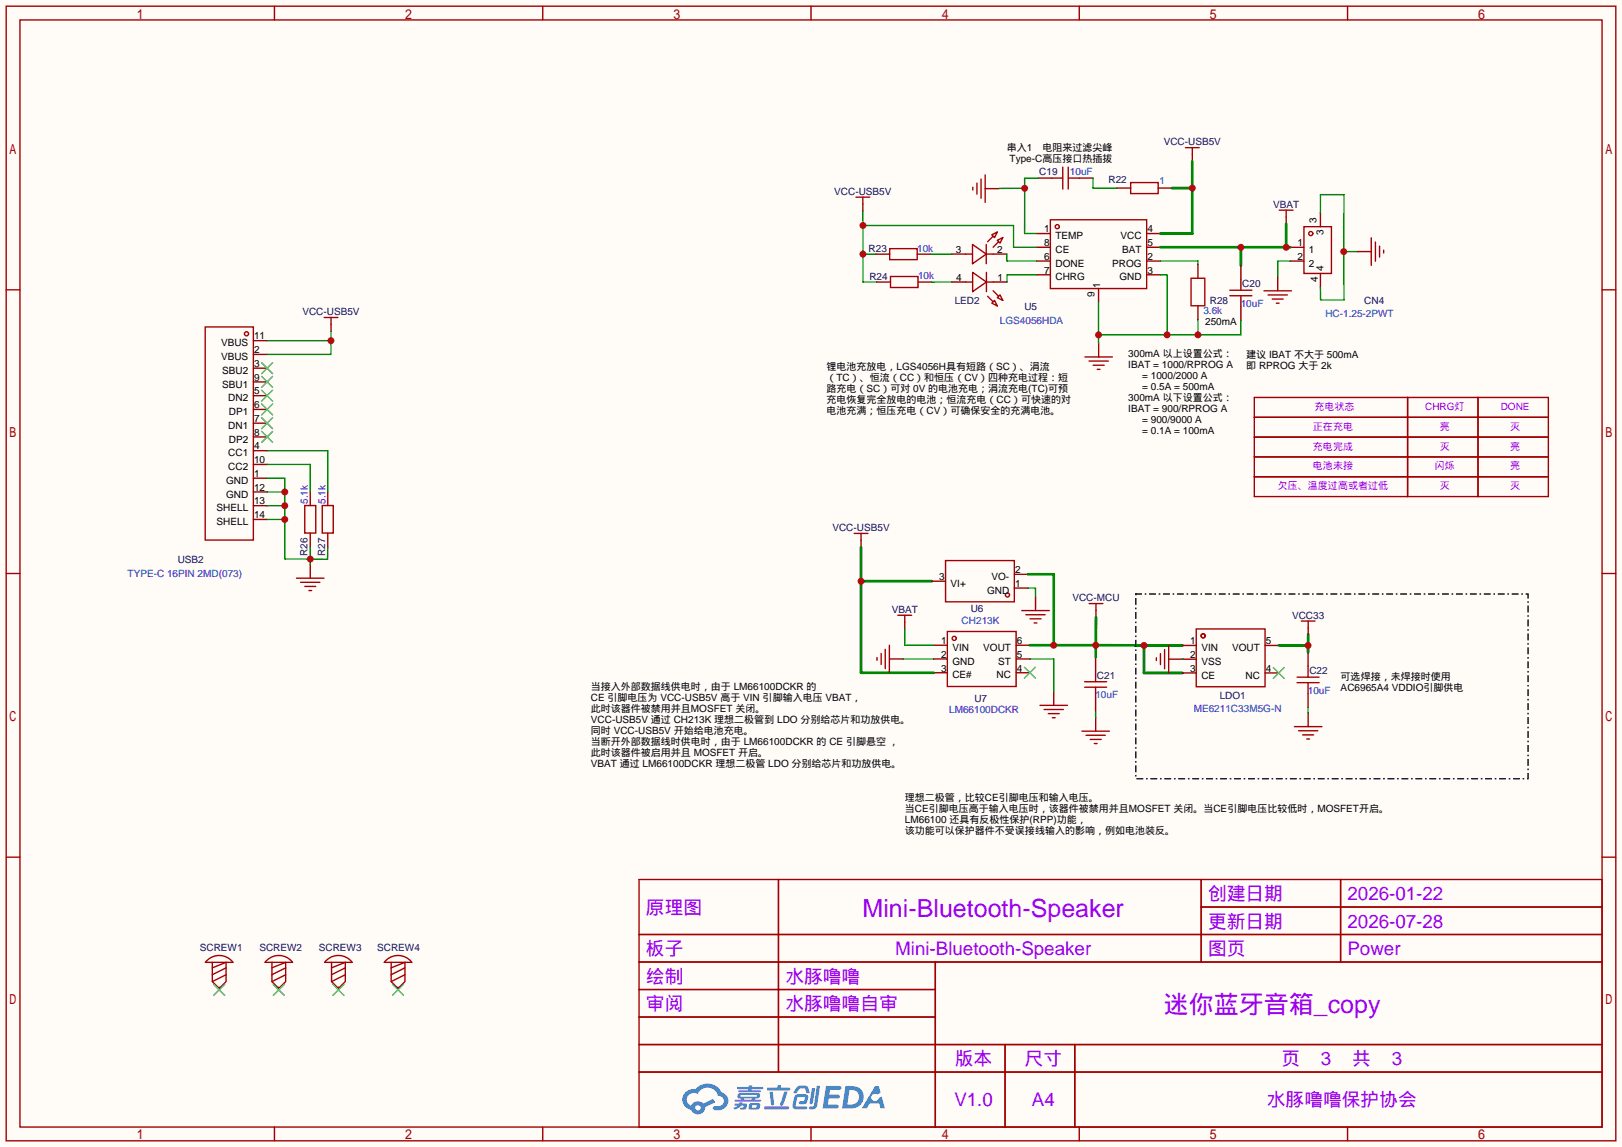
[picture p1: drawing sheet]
<svg xmlns="http://www.w3.org/2000/svg" width="299mm" height="212mm" viewBox="0 0 299 212" stroke-linecap="round" stroke-linejoin="round" font-family="sans-serif">
<path d="M0 0h299.5v211.8h-299.5z" fill="#fffcf7"/>
<g fill="none" stroke="#a10000" stroke-width=".25">
<path d="M1.1 1.1h297.2v209.6h-297.2zM3.7 3.7h292.1v204.5h-292.1zM50.7 1.1v2.6M100.2 1.1v2.6M149.7 1.1v2.6M199.3 1.1v2.6M248.8 1.1v2.6M1.1 53.5h2.6M295.8 53.5h2.5M1.1 105.9h2.6M295.8 105.9h2.5M1.1 158.3h2.6"/>
<path d="M295.8 158.3h2.5M118 162.4h177.8v45.8h-177.8zM118 172.6h177.8M118 177.7h177.8M143.7 162.4v35.6M172.7 177.7v30.5M221.8 162.4v15.3M221.8 167.5h74M247.5 162.4v15.3M118 182.8h54.7M118 192.9h177.8M118 187.8h54.7"/>
<path d="M118 198h177.8M185.6 192.9v15.3M198.4 192.9v15.3M50.7 208.2v2.5M100.2 208.2v2.5M149.7 208.2v2.5M199.3 208.2v2.5M248.8 208.2v2.5"/>
</g>
<g fill="#5487ff">
<path d="M152.5 200.6h1.6a1.34 1.34 0 0 1 1.2 .1 .37 .37 0 0 1-.3 .6h-1.7l-.2 .9h1.6a.37 .37 0 0 1 .4 .4 .37 .37 0 0 1-.4 .3h-1.7l-.2 1.1h.8a1.26 1.26 0 0 1 1.2 .2 .36 .36 0 0 1-.3 .5h-2.6z"/>
<path d="M161.5 200.6h.8l.3 1.2-.6 .3a.72 .72 0 0 0-1.1 .2 .72 .72 0 0 0 .3 1 .72 .72 0 0 0 1-.3l.1-.2 .5-.3 .6 2.2h-.8l-.3-.9h-1.8l-.5 .9h-.9z"/>
<path d="M149.9 201h.6l-.4 2.7a.31 .31 0 0 1-.3 .2 .31 .31 0 0 1-.3-.2z"/>
<path d="M150.8 200.5h.6l-.5 3.7a.97 .97 0 0 1-1.5 .5l.1-.3 .6-.1 .2-.1z"/>
<path d="M147.1 200.8l.5-.3h1.3l.3 .5 .3 .8-.1 .1h-.5l-.3-.8-.8-.1-.2 .1-.6 .8h-.5v-.2z"/>
<path d="M146.8 202.4l.4-.3h1.5a.69 .69 0 0 1 .5 .4 .69 .69 0 0 1-.1 .7 .74 .74 0 0 1-.8 .7h-.6a.27 .27 0 0 1-.2-.3 .27 .27 0 0 1 .3-.2h.6l.2-.8-1.4 .1-.3 1.6h1.9a.28 .28 0 0 1 .2 .3 .28 .28 0 0 1-.3 .3h-1.9l-.4-.3-.1-.4z"/>
<path d="M141.1 204.3h4.3a.28 .28 0 0 1 .3 .3 .28 .28 0 0 1-.3 .3h-4.2l-.1-.1z"/>
<path d="M144.8 201.6h.6l-.8 2.5a.3 .3 0 0 1-.4 .1 .3 .3 0 0 1-.2-.2z"/>
<path d="M142.1 201.6h.6l.2 2.3-.2 .3-.4-.2z"/>
<path d="M141.7 200.9h1.8l.2-.5h.5l-.1 .5h1.5a.27 .27 0 0 1 .3 .3 .27 .27 0 0 1-.3 .2h-3.8l-.2-.1z"/>
<path d="M135.7 203.8h.8v-.2h.6l-.1 .2h.8a.7 .7 0 0 1-.5 1.1h-.6v-.3l.6-.1v-.3h-.4l-.5 .4-.8 .3-.2-.3 .8-.4h-.6z"/>
<path d="M136.1 200.7h2.1l.1-.2h.6l-.1 .2h1.9l.2 .3-.2 .2h-1.9l-.1 .2h1.6l.2 .2-.2 .1h-3.9l-.1-.3h1.8v-.2h-1.9l-.1-.2z"/>
<path d="M156.1 200.6l-.6 4.1h1.4a2.14 2.14 0 0 0 2.6-2.1 2.14 2.14 0 0 0-2.7-2zM156.8 201.3a1.37 1.37 0 0 1 1.8 1.2 1.37 1.37 0 0 1-1.5 1.5h-.7z"/>
<path d="M136.3 202.1a.47 .47 0 0 0-.2 .6 .47 .47 0 0 0 .6 .2l.1 .2h-1.1l-.1 .3 4.7 .1 .2-.2-.1-.2h-1l.1-.2a.6 .6 0 0 0 .7-.2 .6 .6 0 0 0 0-.8h-3.5zM136.8 202.2h2.8l.1 .1-.1 .3h-2.8zM137.4 202.9h1.4l-.1 .2h-1.2z"/>
<path d="M138.4 203.9a.9 .9 0 0 0-.1 1 2.48 2.48 0 0 0 1.9-.1 .84 .84 0 0 0 0-1l-1.4-.1zM138.9 204.1h.7l.1 .3-.2 .2-.7-.1z"/>
<path d="M126.6 201.7a1.91 1.91 0 0 0-.5 1.9 1.91 1.91 0 0 0 1.5 1.4 1.35 1.35 0 0 0 1.5 .8 1.35 1.35 0 0 0 1.1-1.3l1.9-.9-.4-.7-1.8 .9a1.41 1.41 0 0 0-2.3 .4 1.25 1.25 0 0 1-.6-1.8 1.25 1.25 0 0 1 1.8-.4 1.97 1.97 0 0 1 2-1.1 1.97 1.97 0 0 1 1.8 1.5 .96 .96 0 0 1 1 .9 .96 .96 0 0 1-.9 1h-.6a.39 .39 0 0 0-.5 .3 .39 .39 0 0 0 .4 .4 1.87 1.87 0 0 0 1.9-.5 1.87 1.87 0 0 0 .4-2l-.7-.6-.4-.2a2.86 2.86 0 0 0-4.8-.6h-.3a2.27 2.27 0 0 0-1.5 .6zM128.4 204.6a.5 .5 0 0 1 1 0 .5 .5 0 0 1-1 0z"/>
</g>
<g fill="none" stroke="#a10000" stroke-width=".25">
<path d="M178.3 46.9h1.3M178.3 52.1h1.3M179.6 45.1l2.5 1.8-2.5 1.8zM179.6 50.3l2.5 1.8-2.5 1.8zM182.1 45.1v3.6M182.1 46.9h1.3M182.1 52.1h1.3M182.1 50.3v3.6M182.3 54.7l1.1 1M183.1 43.4l1-.5-.5 1zM183.1 56l.5-.5 .5 1zM183.4 43.6l-1.1 1"/>
<path d="M183.4 53.7l1 1M184.1 44.4l1-.5-.5 1zM184.1 55l.5-.5 .5 1zM184.4 44.6l-1 1.1M37.9 60.4h8.9v39.3h-8.9zM54.7 106.8h5.1M55.5 107.5h3.6M56.3 108.3h2M57 109.1h.5"/>
<circle cx="45.5" cy="61.6" r=".38"/>
</g>
<g fill="none" stroke="#870000" stroke-width=".25">
<path d="M175.7 46.9h2.6M175.8 52.1h2.5M183.4 46.9h2.5M183.4 52.1h2.5M46.8 65.5h2.5M46.8 68h2.5M46.8 73.1h2.5M46.8 75.6h2.5M46.8 78.2h2.5M46.8 70.5h2.5M46.8 62.9h2.5M46.8 88.3h2.5"/>
<path d="M46.8 83.2h2.5M46.8 80.7h2.5M46.8 85.8h2.5M46.8 90.9h2.5M46.8 93.4h2.5M46.8 95.9h2.5M57.3 104.2v2.6"/>
</g>
<path d="M48.3 67l2 2M48.3 72.1l2 2M48.3 74.6l2 2M48.3 77.1l2 2.1M48.3 79.7l2 2M48.3 69.5l2 2.1M50.3 67l-2 2M50.3 72.1l-2 2M50.3 74.6l-2 2M50.3 77.1l-2 2.1M50.3 79.7l-2 2M50.3 69.5l-2 2.1" fill="none" stroke="#3c3" stroke-width=".25"/>
<path d="M49.3 90.9h3.3M49.3 88.3h3.3v15h7.9v-2.3M49.3 93.4h3.3M49.3 95.9h3.3M57.3 101v3.2" fill="none" stroke="#008700" stroke-width=".25"/>
<g fill="#c00">
<circle cx="52.6" cy="90.9" r=".63"/>
<circle cx="52.6" cy="93.4" r=".63"/>
<circle cx="52.6" cy="95.9" r=".63"/>
<circle cx="57.3" cy="103.3" r=".63"/>
</g>
<path d="M61.1 59.9v1.3" fill="none" stroke="#870000" stroke-width=".25"/>
<path d="M59.8 58.6h2.6M61.1 58.6v1.3" fill="none" stroke="#a10000" stroke-width=".25"/>
<path d="M49.3 62.9h11.8M61.1 62.9v2.6h-11.8M61.1 61.2v1.7" fill="none" stroke="#008700" stroke-width=".25"/>
<circle cx="61.1" cy="62.9" r=".64" fill="#c00"/>
<g fill="none" stroke="#a10000" stroke-width=".25">
<path d="M240.7 41.9h5.1v8.6h-5.1zM56.3 93.4h2v5h-2zM59.5 93.4h2v5h-2z"/>
<circle cx="242" cy="43.1" r=".38"/>
</g>
<path d="M243.8 39.3v2.6M238.2 45.7h2.5M238.2 48.2h2.5M243.8 50.5v2.5M57.3 90.8v2.6M57.3 98.5v2.5M60.5 90.8v2.6M60.5 98.5v2.5" fill="none" stroke="#870000" stroke-width=".25"/>
<path d="M243.8 39.3v-3.4h4.3v10.6M248.1 46.5h2.5M248.1 46.5v8.9h-4.3v-2.4M49.3 83.2h11.2v7.6M49.3 85.8h8v5" fill="none" stroke="#008700" stroke-width=".25"/>
<circle cx="248.1" cy="46.5" r=".63" fill="#c00"/>
<path d="M191.4 43.1h2.5M191.4 48.2h2.5M191.4 50.8h2.5M191.4 45.7h2.5M202.8 53.3v2.5M211.7 43.1h2.5M211.7 48.2h2.5M211.7 50.8h2.5M211.7 45.7h2.5M250.6 46.5h2.6" fill="none" stroke="#870000" stroke-width=".25"/>
<g fill="none" stroke="#a10000" stroke-width=".25">
<path d="M193.9 40.6h17.8v12.7h-17.8zM253.2 43.9v5.1M253.9 44.7v3.5M254.7 45.5v2M255.5 46.2v.5"/>
<circle cx="195.2" cy="41.9" r=".38"/>
</g>
<path d="M159.3 38.9v2.7M159.3 41.6h27.8v4.1h4.3M159.3 41.6v10.5h2.6M159.3 46.9h2.4" fill="none" stroke="#008700" stroke-width=".25"/>
<g fill="#c00">
<circle cx="159.3" cy="41.6" r=".64"/>
<circle cx="159.3" cy="46.9" r=".64"/>
</g>
<path d="M159.3 37.7v1.3M181.9 34.8h2.5M191.6 32.9h2.6M199.3 32.9h2.5M206.2 34.7h2.6M213.8 34.7h2.6M220.1 28.5v1.3" fill="none" stroke="#870000" stroke-width=".25"/>
<g fill="none" stroke="#a10000" stroke-width=".25">
<path d="M158 36.4h2.6M159.3 36.4v1.3M179.6 34.6v.5M180.4 33.8v2.1M181.1 33.1v3.5M181.9 32.3v5.1M194.2 32.9h2M196.2 30.9v4M197.2 32.9h2.1M197.2 30.9v4M208.8 33.7h5v2.1h-5zM218.9 27.3h2.5"/>
<path d="M220.1 27.3v1.2"/>
</g>
<path d="M201.8 32.9v1.8h4.4" fill="none" stroke="#008700" stroke-width=".25"/>
<path d="M216.4 34.7h3.7M220.1 29.8v13.3h-5.9" fill="none" stroke="#008700" stroke-width=".51"/>
<circle cx="220.1" cy="34.7" r=".64" fill="#c00"/>
<path d="M236.2 38.8h2.5M237.5 38.8v1.3M164.3 45.9h5v2.1h-5zM164.4 51.1h5.1v2h-5.1z" fill="none" stroke="#a10000" stroke-width=".25"/>
<path d="M161.7 46.9h2.6M161.9 52.1h2.5M169.3 46.9h2.6M169.5 52.1h2.5M237.5 40.1v1.3" fill="none" stroke="#870000" stroke-width=".25"/>
<path d="M171.9 46.9h3.8M175.8 52.1h-3.8M185.9 46.9v1.3h5.5M191.4 50.8h-5.5v1.3" fill="none" stroke="#008700" stroke-width=".25"/>
<path d="M229.1 45.7v3.3M237.5 41.4v4.3M238.2 45.7h-24" fill="none" stroke="#008700" stroke-width=".51"/>
<g fill="#c00">
<circle cx="237.5" cy="45.7" r=".64"/>
<circle cx="229.1" cy="45.7" r=".63"/>
</g>
<path d="M235.9 51.2v2.5M202.8 63.4v2.5" fill="none" stroke="#870000" stroke-width=".25"/>
<path d="M233.4 53.7h5M234.1 54.5h3.6M234.9 55.2h2M235.6 56h.6M200.3 65.9h5.1M201.1 66.7h3.5M201.8 67.5h2.1M202.6 68.2h.5" fill="none" stroke="#a10000" stroke-width=".25"/>
<path d="M189.2 34.8h-4.8M189.2 34.8v8.3h2.2M191.6 32.9h-2.4v1.9M214.2 48.2h7v.7M238.2 48.2h-2.3v3" fill="none" stroke="#008700" stroke-width=".25"/>
<circle cx="189.2" cy="34.8" r=".63" fill="#c00"/>
<path d="M227.1 54.6h4M227.1 53.6h4M229.1 51.6v2M229.1 54.6v2.1" fill="none" stroke="#a10000" stroke-width=".25"/>
<path d="M229.1 49v2.6M229.1 56.7v2.5" fill="none" stroke="#870000" stroke-width=".25"/>
<path d="M202.8 55.8v7.6M214.2 50.8h1.3v11M221.2 59v2.8M229.1 59.2v2.6h-26.3" fill="none" stroke="#008700" stroke-width=".25"/>
<g fill="#c00">
<circle cx="202.8" cy="61.8" r=".63"/>
<circle cx="215.5" cy="61.8" r=".63"/>
<circle cx="221.2" cy="61.8" r=".64"/>
</g>
<g fill="none" stroke="#a10000" stroke-width=".25">
<path d="M157.7 98.5h2.5M159 98.5v1.3M174.9 116.6h12.7v10.2h-12.7z"/>
<circle cx="176.2" cy="117.9" r=".38"/>
</g>
<path d="M159 99.8v1.3M172.4 119.2h2.5M187.6 119.2h2.5M172.4 121.7h2.5M172.4 124.2h2.5M187.6 121.7h2.5M187.6 124.2h2.5" fill="none" stroke="#870000" stroke-width=".25"/>
<path d="M189.1 123.2l2.1 2.1M191.2 123.2l-2.1 2.1" fill="none" stroke="#3c3" stroke-width=".25"/>
<path d="M159 101.1v23.1h13.4M159 107.3h13" fill="none" stroke="#008700" stroke-width=".51"/>
<circle cx="159" cy="107.3" r=".63" fill="#c00"/>
<path d="M167 114.9v1.3M172 107.3h2.6M187.3 108.6h2.5M187.3 106.1h2.5M191.2 110.2v2.6M202.3 112.7v1.3M164.2 121.7h2.5M194.5 127.7v2.6M202.3 121.3v2.6M202.3 129v2.5M202.3 132.5v2.5" fill="none" stroke="#870000" stroke-width=".25"/>
<g fill="none" stroke="#a10000" stroke-width=".25">
<path d="M163.4 119.9v3.6M164.2 119.2v5M165.8 113.6h2.5M167 113.6v1.3M174.6 103.5h12.7v7.7h-12.7zM188.6 112.8h5.1M189.4 113.5h3.6M190.2 114.3h2M190.9 115.1h.5M201.1 111.5h2.5M202.3 111.5v1.2M161.9 121.5v.5"/>
<path d="M162.7 120.7v2M192 130.3h5.1M192.8 131h3.5M193.5 131.8h2.1M194.3 132.6h.5M199.8 135h5M200.2 126.9h4.1M200.2 125.9h4.1M200.5 135.8h3.6M201.3 136.6h2M202 137.3h.5M202.3 123.9v2"/>
<path d="M202.3 126.9v2.1"/>
<circle cx="186" cy="109.9" r=".38"/>
</g>
<path d="M167 116.2v3h5.4M189.8 108.6h1.4v1.6M166.7 121.7h5.7M190.1 121.7h4.4v6M202.3 131.5v1" fill="none" stroke="#008700" stroke-width=".25"/>
<path d="M189.8 106.1h4.7v13.1M190.1 119.2h12.2M202.3 119.2v2.1M202.3 119.2h8.9M202.3 114v5.2M211.2 119.2v5.1h7.1M211.2 119.2h7.1" fill="none" stroke="#008700" stroke-width=".51"/>
<g fill="#c00">
<circle cx="202.3" cy="119.2" r=".63"/>
<circle cx="194.5" cy="119.2" r=".63"/>
<circle cx="211.2" cy="119.2" r=".63"/>
</g>
<g fill="none" stroke="#a10000" stroke-width=".25">
<path d="M215 120v3.5M215.8 119.2v5.1M220.9 116.2h12.7v10.6h-12.7zM213.5 121.5v.5M214.3 120.7v2.1M239 134.2h5.1M239.5 126.1h4M239.5 125.1h4M239.7 135h3.6M240.5 135.7h2M241.3 136.5h.5M241.5 123v2.1"/>
<path d="M241.5 126.1v2"/>
<circle cx="222.1" cy="117.4" r=".38"/>
</g>
<path d="M218.3 119.2h2.6M233.6 119.2h2.5M215.8 121.7h2.5M218.3 121.7h2.6M218.3 124.3h2.6M233.6 124.3h2.5M241.5 120.5v2.5M241.5 128.1v2.6M241.5 131.7v2.5" fill="none" stroke="#870000" stroke-width=".25"/>
<path d="M235.1 123.3l2 2M237.1 123.3l-2 2" fill="none" stroke="#3c3" stroke-width=".25"/>
<path d="M218.3 121.7h.1M241.5 130.7v1" fill="none" stroke="#008700" stroke-width=".25"/>
<path d="M236.1 119.2h5.4M241.5 119.2v1.3M241.5 117.2v2" fill="none" stroke="#008700" stroke-width=".51"/>
<circle cx="241.5" cy="119.2" r=".63" fill="#c00"/>
<path d="M221.2 48.9v2.5M221.2 56.5v2.5M241.5 116v1.2M40.5 182.3v.5M51.5 182.3v.5M62.5 182.3v.5M73.5 182.3v.5" fill="none" stroke="#870000" stroke-width=".25"/>
<g fill="none" stroke="#a10000" stroke-width=".25">
<path d="M219.9 51.4h2.5v5.1h-2.5zM231.6 73.4h54.3v18.3h-54.3zM231.6 77.1h54.3M259.9 73.4v18.3M272.9 73.4v18.3M231.6 80.7h54.3M231.6 84.4h54.3M231.6 88.1h54.3M240.3 114.7h2.5M241.5 114.7v1.3M38.4 177.3a3.2 3.2 0 0 1 4.6 .4h-5.1zM39.2 177.7v3.6l1.3 1.3 1.2-1.3v-3.6l-2.5 1"/>
<path d="M41.7 178.7l-2.5 1.3M49.4 177.3a3.2 3.2 0 0 1 4.6 .4h-5.1zM50.2 177.7v3.6l1.3 1.3 1.2-1.3v-3.6l-2.5 1M52.7 178.7l-2.5 1.3M60.4 177.3a3.2 3.2 0 0 1 4.6 .4h-5.1zM61.2 177.7v3.6l1.3 1.3 1.3-1.3v-3.6l-2.6 1M63.8 178.7l-2.6 1.3M71.4 177.3a3.2 3.2 0 0 1 4.6 .4h-5.1zM72.2 177.7v3.6l1.3 1.3 1.3-1.3v-3.6l-2.6 1M74.8 178.7l-2.6 1.3M41.7 180l-2.5 1.3M52.7 180l-2.5 1.3"/>
<path d="M63.8 180l-2.6 1.3M74.8 180l-2.6 1.3"/>
</g>
<path d="M39.5 181.8l2 2M41.5 181.8l-2 2M50.5 181.8l2 2M52.5 181.8l-2 2M61.5 181.8l2 2M63.5 181.8l-2 2M72.5 181.8l2 2M74.5 181.8l-2 2" fill="none" stroke="#3c3" stroke-width=".25"/>
<path d="M209.7 109.7h72.4v34.1h-72.4z" fill="none" stroke="#000" stroke-width=".25" stroke-dasharray="1 .8 0 .8"/>
<g font-size="4.6" fill="#90f">
<text x="159.3" y="169.4">Mini-Bluetooth-Speaker</text>
<text x="214.9" y="187.1">迷你蓝牙音箱_copy</text>
</g>
<g font-size="3.5" fill="#90f">
<text x="223" y="166.2">创建日期</text>
<text x="248.8" y="166.2">2026-01-22</text>
<text x="119.3" y="168.8">原理图</text>
<text x="223" y="171.3">更新日期</text>
<text x="248.8" y="171.3">2026-07-28</text>
<text x="119.3" y="176.4">板子</text>
<text x="165.3" y="176.4">Mini-Bluetooth-Speaker</text>
<text x="223" y="176.4">图页</text>
<text x="248.8" y="176.4">Power</text>
<text x="119.3" y="181.5">绘制</text>
<text x="145" y="181.5">水豚噜噜</text>
<text x="119.3" y="186.6">审阅</text>
<text x="145" y="186.6">水豚噜噜自审</text>
<text x="176.3" y="196.7">版本</text>
<text x="189.2" y="196.7">尺寸</text>
<text x="236.6" y="196.7">页</text>
<text x="243.9" y="196.7">3</text>
<text x="249.7" y="196.7">共</text>
<text x="257" y="196.7">3</text>
<text x="176.2" y="204.3">V1.0</text>
<text x="190.5" y="204.3">A4</text>
<text x="233.9" y="204.3">水豚噜噜保护协会</text>
</g>
<g font-size="1.8">
<text x="185.9" y="27.9">串入1Ω电阻来过滤尖峰</text>
<text x="186.4" y="29.9">Type-C高压接口热插拔</text>
<text x="243.1" y="41.3" transform="rotate(-90 243.1 41.3)">3</text>
<text x="176.5" y="46.7">3</text>
<text x="184.1" y="46.7">2</text>
<text x="192.8" y="42.9">1</text>
<text x="192.8" y="48">6</text>
<text x="192.8" y="45.4">8</text>
<text x="194.9" y="44.2">TEMP</text>
<text x="194.9" y="46.7">CE</text>
<text x="206.9" y="44.2">VCC</text>
<text x="207.2" y="46.7">BAT</text>
<text x="211.8" y="48">2</text>
<text x="211.8" y="42.9">4</text>
<text x="211.8" y="45.4">5</text>
<text x="239.6" y="45.4">1</text>
<text x="239.6" y="48">2</text>
<text x="241.7" y="46.7">1</text>
<text x="244.3" y="43.3" transform="rotate(-90 244.3 43.3)">3</text>
<text x="176.5" y="51.9">4</text>
<text x="184.1" y="51.9">1</text>
<text x="192.8" y="50.5">7</text>
<text x="194.9" y="49.3">DONE</text>
<text x="194.9" y="51.8">CHRG</text>
<text x="203.1" y="53.3" transform="rotate(-90 203.1 53.3)">1</text>
<text x="205.3" y="49.3">PROG</text>
<text x="206.7" y="51.8">GND</text>
<text x="211.8" y="50.5">3</text>
<text x="241.7" y="49.3">2</text>
<text x="243.3" y="52" transform="rotate(-90 243.3 52)">4</text>
<text x="244.3" y="50" transform="rotate(-90 244.3 50)">4</text>
<text x="202.1" y="54.8" transform="rotate(-90 202.1 54.8)">9</text>
<text x="222.5" y="60">250mA</text>
<text x="40.8" y="64">VBUS</text>
<text x="46.9" y="65.2">2</text>
<text x="46.9" y="62.7">11</text>
<text x="208.3" y="66">300mA 以上设置公式：</text>
<text x="40.8" y="66.5">VBUS</text>
<text x="41" y="69">SBU2</text>
<text x="41" y="71.6">SBU1</text>
<text x="46.9" y="67.8">3</text>
<text x="46.9" y="70.3">9</text>
<text x="152.6" y="68.3">锂电池充放电，LGS4056H具有短路（SC）、涓流</text>
<text x="152.6" y="70.4">（TC）、恒流（CC）和恒压（CV）四种充电过程：短</text>
<text x="208.3" y="68">IBAT = 1000/RPROG A</text>
<text x="210.9" y="70">= 1000/2000 A</text>
<text x="230.1" y="66">建议 IBAT 不大于 500mA</text>
<text x="230.1" y="68.1">即 RPROG 大于 2k</text>
<text x="42.1" y="74.1">DN2</text>
<text x="42.2" y="76.7">DP1</text>
<text x="46.9" y="72.8">5</text>
<text x="46.9" y="75.4">6</text>
<text x="46.9" y="77.9">7</text>
<text x="152.6" y="72.4">路充电（SC）可对 0V 的电池充电；涓流充电(TC)可预</text>
<text x="152.6" y="74.4">充电恢复完全放电的电池；恒流充电（CC）可快速的对</text>
<text x="152.6" y="76.5">电池充满；恒压充电（CV）可确保安全的充满电池。</text>
<text x="208.3" y="74.1">300mA 以下设置公式：</text>
<text x="208.3" y="76.1">IBAT = 900/RPROG A</text>
<text x="210.9" y="72.1">= 0.5A = 500mA</text>
<text x="42.1" y="79.2">DN1</text>
<text x="42.2" y="81.7">DP2</text>
<text x="46.9" y="83">4</text>
<text x="46.9" y="80.5">8</text>
<text x="210.9" y="78.1">= 900/9000 A</text>
<text x="210.9" y="80.2">= 0.1A = 100mA</text>
<text x="41.7" y="89.4">GND</text>
<text x="42.1" y="84.3">CC1</text>
<text x="42.1" y="86.8">CC2</text>
<text x="46.9" y="88.1">1</text>
<text x="46.9" y="85.5">10</text>
<text x="40" y="94.4">SHELL</text>
<text x="41.7" y="91.9">GND</text>
<text x="46.9" y="90.6">12</text>
<text x="46.9" y="93.2">13</text>
<text x="46.9" y="95.7">14</text>
<text x="40" y="97">SHELL</text>
<text x="173.4" y="107.1">3</text>
<text x="183" y="107.1">VO-</text>
<text x="187.4" y="105.8">2</text>
<text x="175.5" y="108.4">VI+</text>
<text x="182.2" y="109.7">GND</text>
<text x="187.4" y="108.4">1</text>
<text x="173.8" y="118.9">1</text>
<text x="187.7" y="118.9">6</text>
<text x="219.7" y="119">1</text>
<text x="233.7" y="119">5</text>
<text x="173.8" y="121.5">2</text>
<text x="173.8" y="124">3</text>
<text x="175.8" y="120.2">VIN</text>
<text x="175.8" y="122.7">GND</text>
<text x="175.8" y="125.3">CE#</text>
<text x="181.5" y="120.2">VOUT</text>
<text x="184" y="125.3">NC</text>
<text x="184.3" y="122.7">ST</text>
<text x="187.7" y="124">4</text>
<text x="187.7" y="121.5">5</text>
<text x="219.7" y="121.5">2</text>
<text x="219.7" y="124.1">3</text>
<text x="221.8" y="120.2">VIN</text>
<text x="221.8" y="122.8">VSS</text>
<text x="221.8" y="125.3">CE</text>
<text x="227.5" y="120.2">VOUT</text>
<text x="230" y="125.3">NC</text>
<text x="233.7" y="124.1">4</text>
<text x="247.5" y="125.6">可选焊接，未焊接时使用</text>
<text x="109.1" y="127.4">当接入外部数据线供电时，由于 LM66100DCKR 的</text>
<text x="109.1" y="129.5">CE 引脚电压为 VCC-USB5V 高于 VIN 引脚输入电压 VBAT，</text>
<text x="109.1" y="131.5">此时该器件被禁用并且MOSFET 关闭。</text>
<text x="247.5" y="127.7">AC6965A4 VDDIO引脚供电</text>
<text x="109.1" y="133.5">VCC-USB5V 通过 CH213K 理想二极管到 LDO 分别给芯片和功放供电。</text>
<text x="109.1" y="135.6">同时 VCC-USB5V 开始给电池充电。</text>
<text x="109.1" y="137.6">当断开外部数据线时供电时，由于 LM66100DCKR 的 CE 引脚悬空 ，</text>
<text x="109.1" y="139.6">此时该器件被启用并且 MOSFET 开启。</text>
<text x="109.1" y="141.7">VBAT 通过 LM66100DCKR 理想二极管 LDO 分别给芯片和功放供电。</text>
<text x="167.1" y="148">理想二极管，比较CE引脚电压和输入电压。</text>
<text x="167.1" y="150.1">当CE引脚电压高于输入电压时，该器件被禁用并且MOSFET 关闭。当CE引脚电压比较低时，MOSFET开启。</text>
<text x="167.1" y="152.1">LM66100 还具有反极性保护(RPP)功能，</text>
<text x="167.1" y="154.1">该功能可以保护器件不受误接线输入的影响，例如电池装反。</text>
</g>
<g font-size="1.8" fill="#000080">
<text x="214.8" y="26.8">VCC-USB5V</text>
<text x="154" y="35.9">VCC-USB5V</text>
<text x="191.9" y="32.3">C19</text>
<text x="204.7" y="33.8">R22</text>
<text x="235" y="38.4">VBAT</text>
<text x="160.4" y="46.5">R23</text>
<text x="160.5" y="51.7">R24</text>
<text x="229.3" y="53.1">C20</text>
<text x="55.8" y="58.2">VCC-USB5V</text>
<text x="176.3" y="56.1">LED2</text>
<text x="189.1" y="57.3">U5</text>
<text x="223.4" y="56.1">R28</text>
<text x="251.9" y="56.1">CN4</text>
<text x="153.7" y="98.1">VCC-USB5V</text>
<text x="32.8" y="103.9">USB2</text>
<text x="56.8" y="102.7" transform="rotate(-90 56.8 102.7)">R26</text>
<text x="60" y="102.7" transform="rotate(-90 60 102.7)">R27</text>
<text x="164.6" y="113.2">VBAT</text>
<text x="179.2" y="113.1">U6</text>
<text x="198" y="111">VCC-MCU</text>
<text x="238.6" y="114.2">VCC33</text>
<text x="202.5" y="125.4">C21</text>
<text x="241.8" y="124.6">C22</text>
<text x="179.9" y="129.6">U7</text>
<text x="225.2" y="129.1">LDO1</text>
<text x="36.9" y="175.7">SCREW1</text>
<text x="47.9" y="175.7">SCREW2</text>
<text x="58.9" y="175.7">SCREW3</text>
<text x="69.6" y="175.7">SCREW4</text>
</g>
<g font-size="1.8" fill="#00f">
<text x="197.5" y="32.3">10uF</text>
<text x="214.1" y="34">1</text>
<text x="169.3" y="46.5">10k</text>
<text x="169.5" y="51.6">10k</text>
<text x="184.6" y="59.8">LGS4056HDA</text>
<text x="222.2" y="58.1">3.6k</text>
<text x="229.1" y="56.7">10uF</text>
<text x="244.7" y="58.5">HC-1.25-2PWT</text>
<text x="56.9" y="93.1" transform="rotate(-90 56.9 93.1)">5.1k</text>
<text x="60.1" y="93.1" transform="rotate(-90 60.1 93.1)">5.1k</text>
<text x="23.6" y="106.5">TYPE-C 16PIN 2MD(073)</text>
<text x="177.5" y="115.2">CH213K</text>
<text x="175.2" y="131.7">LM66100DCKR</text>
<text x="202.2" y="129">10uF</text>
<text x="220.4" y="131.6">ME6211C33M5G-N</text>
<text x="241.5" y="128.1">10uF</text>
</g>
<g font-size="1.8" fill="#90f">
<text x="242.7" y="75.7">充电状态</text>
<text x="263.1" y="75.7">CHRG灯</text>
<text x="277.1" y="75.7">DONE</text>
<text x="242.4" y="79.4">正在充电</text>
<text x="242.4" y="83">充电完成</text>
<text x="265.8" y="79.4">亮</text>
<text x="265.8" y="83">灭</text>
<text x="278.8" y="79.4">灭</text>
<text x="278.8" y="83">亮</text>
<text x="242.4" y="86.7">电池未接</text>
<text x="264.9" y="86.7">闪烁</text>
<text x="278.8" y="86.7">亮</text>
<text x="235.9" y="90.3">欠压、温度过高或者过低</text>
<text x="265.8" y="90.3">灭</text>
<text x="278.8" y="90.3">灭</text>
</g>
</svg>
